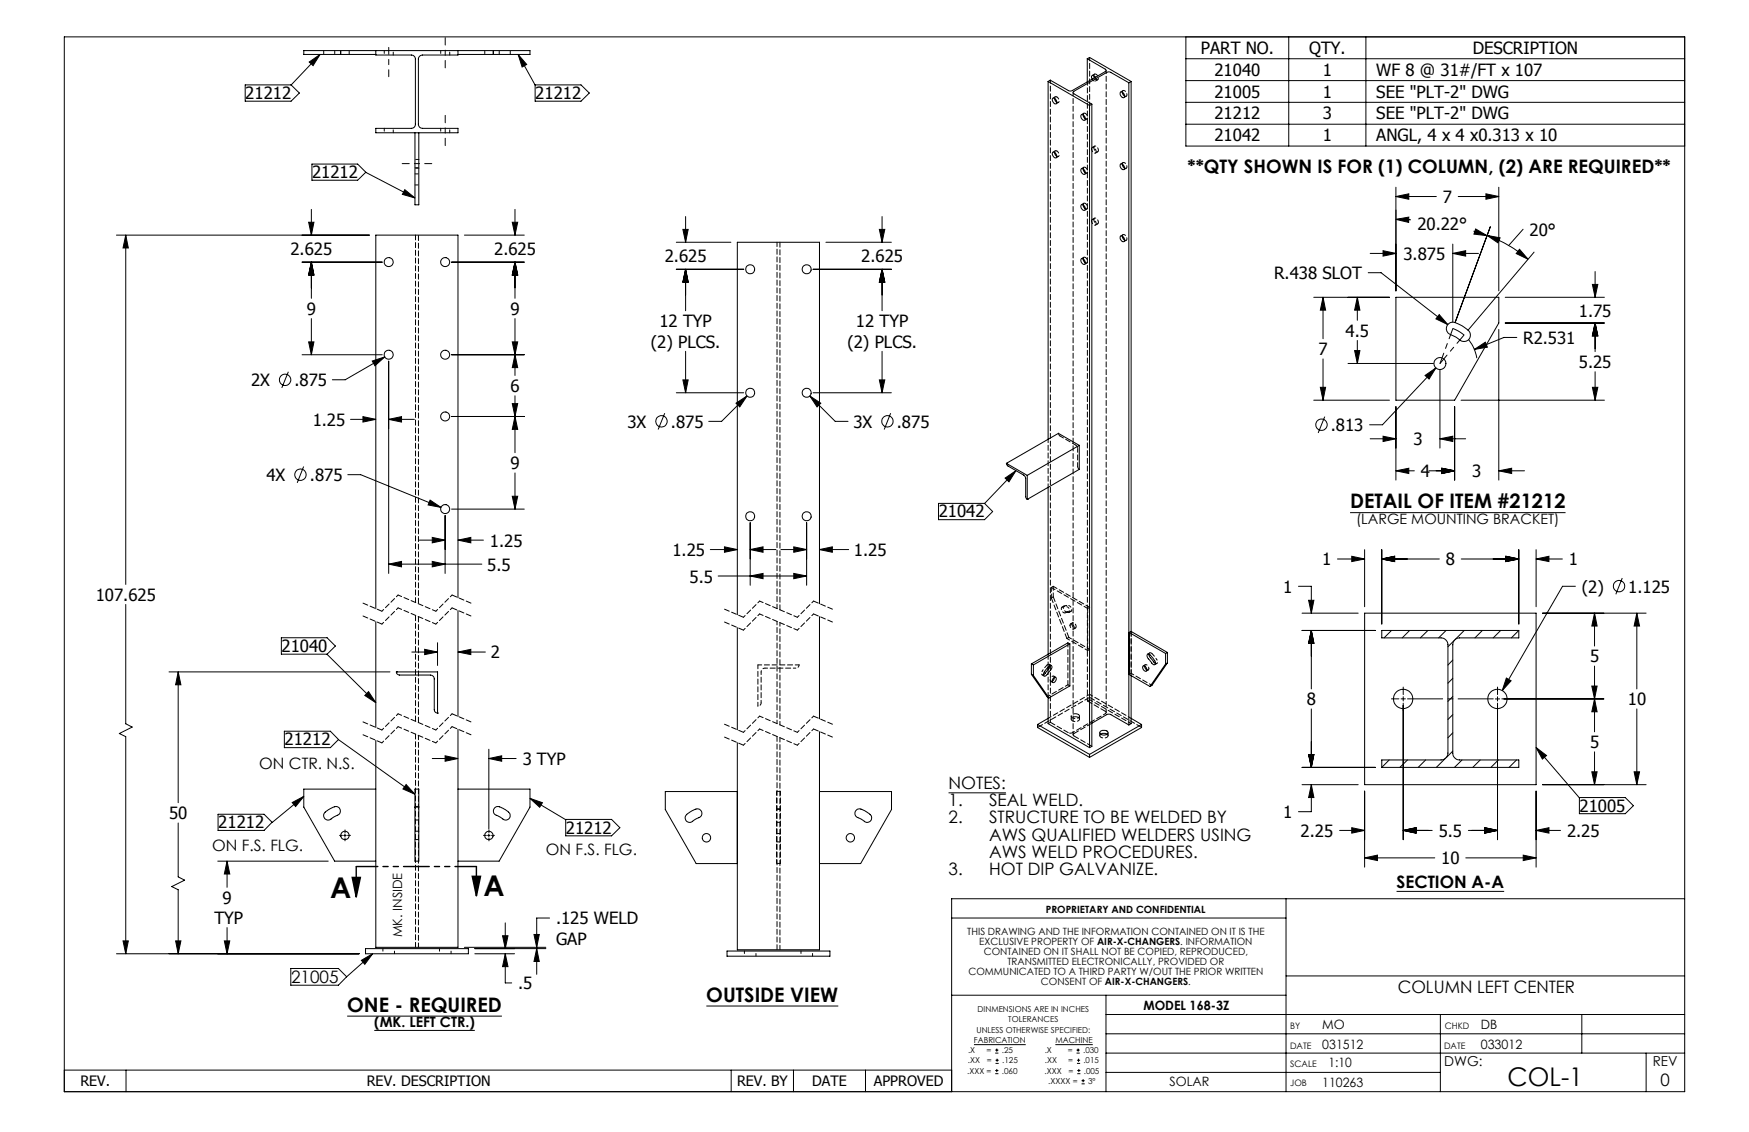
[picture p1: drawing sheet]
<svg xmlns="http://www.w3.org/2000/svg" width="432mm" height="279mm" viewBox="0 0 432 279" stroke-linecap="round" stroke-linejoin="round" font-family="sans-serif">
<g fill="none" stroke="#000" stroke-width=".25">
<path d="M15.9 9.1h400v260.4h-400zM76.3 15.3l2.7-1.9-1.7 2.8zM79 13.4l-7.1 7.6M92.8 12.5v1.1h8.8a1.02 1.02 0 0 1 1 1v16.1a.97 .97 0 0 1-1 1h-8.8v1.1h20.3v-1.1h-8.8a.97 .97 0 0 1-1-1v-16.1a1.02 1.02 0 0 1 1-1h8.8v-1.1M92.8 13.4h-17.8v-.9h55.8v.9h-17.7M127.9 13.4l2.1 2.5-1.1 .6zM127.9 13.4l4.2 7.6M268.4 14.5l4.5 2.6a.32 .32 0 0 1 .2 .3 .32 .32 0 0 1-.2 .3l-8.5 4.8-.6-.1-4.5-2.6-.5 .3M268.4 14.5l.6-.3 10.3 5.9M268.4 14.5v5.7M270.1 18.7l.1 .5M270.4 19.1v-.1a.51 .51 0 0 0-.8-.3 .51 .51 0 0 0 0 .8"/>
<path d="M292.8 9.1v27h123.1M292.8 19.9h123.1M292.8 14.5h123.1M318.2 9.1v27M337.2 9.1v27M60.5 21h11.4l2 2-2 2h-11.4zM102.4 32.8v17.8h1v-17.8M132.1 21h11.3l2.1 2-2.1 2h-11.3zM258.8 20.1v88.3M258.8 20.1l10.2 5.9M259.9 24.3a.83 .83 0 0 1 .9 .4 .83 .83 0 0 1 0 .9 .97 .97 0 0 1-.9-1.3zM259.9 37.6a.86 .86 0 0 1 .8 .5 .86 .86 0 0 1 0 .9 1.01 1.01 0 0 1-.8-1.4z"/>
<path d="M260.3 24.3l.3 .6 .3 .4M260.3 37.6l.3 .7 .3 .3M266.9 28.3a.81 .81 0 0 1 .9 .5 .81 .81 0 0 1-.1 .9l-.7-.5-.2-.4zM267.4 28.3l.1 .6 .5 .4M269 26v158.5M269.6 25.7l-.6 .3M269.6 25.7v158.5l-.6 .3M276.6 22.8a.84 .84 0 0 1 .9 .4 .84 .84 0 0 1-.1 .9l-.4-.1-.4-.6zM277.1 22.8l.2 .6 .3 .3M278.7 20.4l-4.6-2.6-.5-.1-8.5 4.8a.32 .32 0 0 0-.2 .3 .32 .32 0 0 0 .2 .3l4.5 2.6M278.7 20.4v158.5M279.3 20.1l-.6 .3"/>
<path d="M279.3 20.1v135.8M292.8 25.3h123.1M292.8 30.7h123.1M28.8 58h62.4M31 58v86.3M31 58l.7 3.2h-1.3zM76.2 54.9h1.3l-.6 3.1zM76.9 51.7v6.3M77 40.5h11.3l2 2-2 2h-11.3zM90.3 42.5l12.1 6.4M99.9 46.8l2.5 2.1-3.1-.9zM114.7 58h14.7"/>
<path d="M126.5 54.9h1.3l-.7 3.1zM127.1 51.7v6.3M167 59.8h13.4M168.6 56.6h1.3l-.6 3.2zM169.3 53.4v6.4M203.9 59.8h16.2M217.1 56.6h1.3l-.6 3.2zM217.8 53.4v6.4M266.9 41.7a.81 .81 0 0 1 .9 .4 .81 .81 0 0 1-.1 .9l-.7-.5-.2-.3zM266.9 50.6a.81 .81 0 0 1 .9 .4 .81 .81 0 0 1-.1 .9l-.7-.5-.2-.4zM267.4 41.7l.1 .5 .5 .5M267.4 50.6l.1 .5 .5 .4"/>
<path d="M276.6 40.5a.82 .82 0 0 1 .9 .4 .82 .82 0 0 1-.1 1l-.7-.4-.2-.4zM276.6 58.3a.82 .82 0 0 1 .9 .4 .82 .82 0 0 1-.1 1l-.7-.5-.2-.4zM277.1 40.5l.2 .7 .3 .3M277.1 58.3l.1 .5 .4 .5M344.6 46.2v25.6M344.6 48.5h10M344.6 48.5l3.2-.7v1.4zM344.6 54.2l3.2-.6v1.3zM344.6 54.2l3.7 .1M360 48.5h10M363.8 57l3.3 1.2M364.3 56.5l2.8 1.7-3.2-.4z"/>
<path d="M366.9 47.8l3.1 .7-3.1 .7zM367.1 58.1l3.2 .6-.5 1.2zM367.1 58.1l2.1 .8 3.3 1.7M367.9 56l-8.7 23.6M370 46.2v25.6M376 56.6l-3.5 4M74.6 64.7h19.8M76.9 64.7v8.9M76.9 78.6v9M76.9 64.7l.6 3.2h-1.3zM111.5 64.7h17.9M127.1 64.7v8.9"/>
<path d="M127.1 78.6v14.1M127.1 64.7l.7 3.2h-1.3zM167 66.5h16.6M169.3 66.5v10.2M169.3 66.5l.6 3.1h-1.3zM200.7 66.5h19.4M217.8 66.5v10.2M217.8 66.5l.6 3.1h-1.3zM266.9 63.9a.81 .81 0 0 1 .9 .4 .81 .81 0 0 1-.1 1l-.7-.5-.2-.4zM267.4 63.9l.1 .4 .5 .6M324.3 73.4h18.7M326.6 73.4v10.2"/>
<path d="M326.6 73.4l.7 3.2h-1.3zM335.1 73.4v5.7M335.1 73.4l.6 3.2h-1.3zM337.8 67.3h3.2l16.4 12.8M338.3 62.5h6.3M341.5 61.9l3.1 .6-3.1 .7zM344.6 73.4h25.4v6.3l-10.9 19.1h-14.5zM355.3 77.6l2.1 2.5-2.9-1.4zM358.7 62.5l3.1-.6v1.3zM358.7 60.3v19.2M358.7 62.5h6.3M359.2 79.6a1.61 1.61 0 0 0-2.1 1.1 1.61 1.61 0 0 0 1.3 2l1.2 .6a2.16 2.16 0 0 0 2.7 .8 1.6 1.6 0 0 0 .1-2.6"/>
<path d="M359.2 79.6l1.7 .8 1.5 1.1M371.6 73.4h24.5M371.6 79.7h24.5M372.5 60.6l3.6 2.4 1.2 1M375.1 61.5l2.2 2.5-3-1.4zM378.7 62.2l-16.3 19.3M393.1 70.2h1.4l-.7 3.2zM393.8 67v6.4M393.8 79.7v7.1M393.8 79.7l.7 3.2h-1.4zM71.2 91.8l-1.6 3.9M74.6 87.6h19.8"/>
<path d="M76.2 84.4h1.3l-.6 3.2zM91.9 89.1l3.1-1-2.4 2.2zM95 88.1l-9.8 5.6h-3.1M96 89.1v52.4M111.5 87.6h17.9M126.5 84.4h1.3l-.7 3.2zM126.5 99.6h1.3l-.7 3.2zM127.1 97.7v14M127.1 87.6l.7 3.1h-1.3zM167 96.9h16.6M168.6 93.8h1.3l-.6 3.1zM169.3 86.7v10.2"/>
<path d="M181.7 99.5l2.7-1.8-1.8 2.7zM184.4 97.7l-6.2 6.3h-3.2M199.9 97.7l6.3 6.3h3.2M199.9 97.7l2.7 1.8-.9 .9zM200.7 96.9h19.4M217.1 93.8h1.3l-.6 3.1zM217.8 86.7v10.2M324.3 98.8h18.7M326 95.6h1.3l-.7 3.2zM326.6 88.6v10.2M332.8 89.7h21.1M334.4 86.5h1.3l-.6 3.2z"/>
<path d="M335.1 84v5.7M351.8 92.7l2.7-1.9-1.7 2.8zM354.5 90.8l-13.2 14h-3.2M355.5 91.3v19.3M360.7 98.8h35.4M362.5 83.8a9.4 9.4 0 0 1 2.1 4.6M364 86.3l2.7-1.8 .5 1.2zM370 81.3v37.2M374.5 83.3h-3.2l-7.3 3M393.1 95.6h1.4l-.7 3.2zM393.8 91.8v7M75 115.1l-1.6 4.1"/>
<path d="M85.9 117.2h3.1l19.9 8M86.5 103.5h6.3M89.6 102.8l3.2 .7-3.2 .7zM96 103.5h6.3M96 103.5l3.1-.7v1.4zM111.5 102.8h17.9M127.1 116.7v9M127.1 102.8l.7 3.2h-1.3zM164.1 102l-1.6 4M219.9 102l-1.6 4M248.1 118l2.7-1.8-1.7 2.7zM248.5 114.4l.2 .5 4.4 2.7 .1 .5v4.6l.4 .6"/>
<path d="M248.5 114.4h.1M248.5 114.4l5.1 2.9M250.8 116.2l-7.7 8.1M253.6 117.3v6M266.5 109.9v6l-12.9 7.4M266.5 109.9l-12.9 7.4M266.5 109.9l-5.2-2.9-12.8 7.4M327.1 102.8l-1.7 4.1M338.3 108.3h6.3M341.5 107.7l3.1 .6-3.1 .7zM344.6 100.4v18.1M344.6 116.2h4.6"/>
<path d="M344.6 116.2l3.2-.6v1.3zM352.8 116.2h6.3M355.5 108.3l3.2-.6v1.3zM355.5 108.3h6.3M356 115.6l3.1 .6-3.1 .7zM359.1 100.4v18.1M370 116.2h6.4M370 116.2l3.2-.6v1.3zM96 139.2h23M96 139.2l3.1-.6v1.3zM103.5 133.3h6.4M106.2 123.4l2.7 1.8-3.2-.6z"/>
<path d="M106.7 132.6l3.2 .7-3.2 .7zM106.7 138.6l3.2 .6-3.2 .7zM109.9 127.2v14.3M111.5 125.7h17.9M113.1 133.3h6.2M113.1 133.3l3.1-.7v1.4zM126.5 122.5h1.3l-.7 3.2zM175.4 135.6h6.6M178.9 135l3.1 .6-3.1 .7zM185.2 129v15.5M185.2 135.6h6.4M185.2 135.6l3.2-.6v1.3z"/>
<path d="M192.8 135.6h6.3M196 135l3.1 .6-3.1 .7zM199.1 129v15.5M202.3 135.6h7.2M202.3 135.6l3.2-.6v1.3zM231.7 124.2h11.4l2 2.1-2 2h-11.4zM253.6 123.3h.1M258.8 120.3v41.2M330.2 138h6.7M333.3 126.5h53.2M333.7 137.3l3.2 .7-3.2 .6zM336.9 135.7v14.1"/>
<path d="M341.1 135.7v18.3M341.1 138h14.3M341.1 138l3.2-.7v1.3zM360.8 138h14.2M371.8 137.3l3.2 .7-3.2 .6zM375 135.7v18.3M379.2 135.7v14.1M379.2 138h6.5M379.2 138l3.2-.7v1.3zM31 149.2v29.4l1.6 .9-3.1 1.5 1.5 .8v53.6M69.5 157.4h11.3l2 2.1-2 2h-11.3zM92.8 153.4v26.2"/>
<path d="M108 158.6v5.7M113.1 147.5v-89.5h-20.3v92.2M113.1 150.7v26.1M177.3 142.2h21.8M182 154.9v25.2M185.2 142.2l3.2-.7v1.3zM196 141.5l3.1 .7-3.1 .6zM202.3 149v-89.2h-20.3v91.9M202.3 152.2v25.2M264.1 158.9v10.4l-5.1 3M264.1 158.9l-9 5.2M264.1 158.9l-.5-.2-9 5.2"/>
<path d="M278.8 156.1l9 5.2M278.8 156.1v10.4l5.1 2.9M279.3 155.9l-.5 .2M279.3 155.9l8.9 5.1M320.6 144.7h3.1v6.6M321.5 151.3h13.8M321.5 155.6h18M323.1 148.2h1.3l-.7 3.1zM323.7 155.6l.7 3.2h-1.3zM323.7 155.6v14.4M336.9 151.3h42.3v42.4h-42.3zM343.5 155.6l-1.8 1.8"/>
<path d="M348 155.6l-1.8 1.8M352.5 155.6l-1.8 1.8M357 155.6l-1.8 1.8M359.1 158l-1.6 1.6M361.5 155.6l-2.3 2.3M366 155.6l-1.9 1.8M370.5 155.6l-1.8 1.8M375 155.6l-1.9 1.8M375 155.6h-33.9v1.8h14.7a1.75 1.75 0 0 1 1.7 1.7v26.8a1.75 1.75 0 0 1-1.7 1.7h-14.7v1.8M375 155.6v1.8h-14.6a1.69 1.69 0 0 0-1.7 1.7v26.8a1.69 1.69 0 0 0 1.7 1.7h14.6v1.8h-33.9M380.8 151.3h25.6M388.9 144.7h-3.1l-14.9 25.8"/>
<path d="M393.7 151.3v8.2M393.7 151.3l.6 3.2h-1.3zM400.5 142.7l-1.6 4M404.1 151.3v18.7M404.1 151.3l.7 3.2h-1.4zM41.7 165.8h54.6M44 165.8v32.3M44 165.8l.7 3.2h-1.3zM80.8 161.5l12 11.9M91 170.7l1.8 2.7-2.7-1.7zM97.9 165.8a.78 .78 0 0 0 .7 .8h7.7a.96 .96 0 0 1 .9 1v7.6a.85 .85 0 0 0 .8 .8M97.9 165.8h.1"/>
<path d="M97.9 165.8h10.1v10.2M101.7 160.9h6.3M104.8 160.3l3.2 .6-3.2 .7zM108 176h.1M113.1 160.9h6.7M113.1 160.9l3.1-.6v1.3zM254.6 166.4l.5 .3M254.6 163.9v2.5M254.6 163.9l.5 .2M254.6 166.4l3.9 5.6 .5 .3M255.1 166.7l3.9 5.6M255.1 164.1v2.6"/>
<path d="M256.2 178.8l12.8 7.4M256.2 178.8v.8l12.8 7.3M258.8 164.7v.6M258.8 172.2v6.4l10.2 5.9M258.8 177.3l-2.6 1.5M259 164.4l.2-.1a.46 .46 0 0 1 .5 .2 .46 .46 0 0 1-.1 .6l-.3 .4a2.59 2.59 0 0 1-1.5 1.4l-.1-.1a2.49 2.49 0 0 1 1.2-2.3zM259.2 164.3l-.2 .7-1.4 1.6M260.1 167.3l.3-.1a.6 .6 0 0 1 .4 .5 .6 .6 0 0 1-.4 .6l-.3 .2a.5 .5 0 0 1-.4-.4 .5 .5 0 0 1 .3-.6zM260.3 167.2l-.1 .5-.4 .5M269.6 178.5l3.7-2.2 .5-.1 4.9 2.7M279.3 166.8v11.8l-.6 .3M279.3 177.3l2.5 1.5"/>
<path d="M281.8 178.8l-12.8 7.4M281.8 178.8v.8l-12.8 7.3M282.1 164.5a.75 .75 0 0 1 .9 .2 .75 .75 0 0 1 .1 .8 .75 .75 0 0 1-.9-.1 .75 .75 0 0 1-.1-.9zM282.6 164.4l.1 .5 .4 .4M283.3 161.5a.89 .89 0 0 1 1.1 .6l.8 1.1a.51 .51 0 0 1-.1 .9 .51 .51 0 0 1-.8-.4 3.3 3.3 0 0 1-1.1-2.1zM283.7 161.5l.2 .7 1.4 1.6M287.8 161.3v2.6M287.8 163.9l-3.9 5.5M288.2 163.6l-.4 .3M288.2 161l-.4 .3M288.2 161v2.6M288.2 163.6l-3.8 5.6-.5 .2"/>
<path d="M323.7 175v14.4M346.4 174.1v33.2M358.7 162.9l-1.2 1.2M358.7 167.4l-1.2 1.2M358.7 171.9l-1.2 1.2M358.7 176.4l-1.2 1.2M369.2 172.5h1M369.7 172v1M369.7 174.1v33.2M371.3 172.5h24.7M371.9 167.4l1.2 .6-2.2 2.5zM393 169.3h1.3l-.6 3.2z"/>
<path d="M393.7 164.4v16.2M393.7 172.5l.6 3.2h-1.3zM404.1 175v18.7M70.2 180.5h11.4l2 2-2 2h-11.4zM72.1 198.1l2.9-1.5-2 2.5zM75 196.6l-7.8 6.4M83.6 182.6l18.8 13.4M92.8 194.8h-17.8v4.4l7.6 13.3h10.2M100.3 193.6l2.1 2.4-2.9-1.3zM102.4 194.8h1v17.7h-1zM102.4 199.2h1M106.7 187.2h6.4"/>
<path d="M109.9 186.5l3.2 .7-3.2 .7zM113.1 180v53.8h-20.3v-51.1M113.1 194.8h17.7v4.4l-7.6 13.3h-10.1M120.7 184.9v19.7M120.7 187.2h6.7M120.7 187.2l3.2-.7v1.4zM122.2 199.4a1.59 1.59 0 0 1 2 .1l.3 .2a1.74 1.74 0 0 1 1.4 2.1 1.21 1.21 0 0 1-2.1 .1l-.6-.4a1.44 1.44 0 0 1-1.4-1.4zM130.8 197.1l3.1 1-.7 1.1zM130.8 197.1l8.9 5.2M182 195.4h-17.7v4.4l7.6 13.3h10.1M202.3 180.6v53.8h-20.3v-51.1M202.3 195.4h17.8v4.4l-7.6 13.3h-10.2"/>
<path d="M211.4 200a1.52 1.52 0 0 1 2.1 .1l.2 .2a1.78 1.78 0 0 1 1.4 2 1.21 1.21 0 0 1-2.1 .1l-.6-.3a1.31 1.31 0 0 1-1.1-2zM234.2 195.7h14.2M269 186.2v.7M271.6 180.6a1.16 1.16 0 0 1 1.9 .3 1.23 1.23 0 0 1-2-.1zM271.7 181.2l.5-.2 1.1 .2M321.5 193.7h13.8M321.5 189.4h18M323.1 186.2h1.3l-.7 3.2zM323.7 193.7l.7 3.1h-1.3zM323.7 193.7v6.6h-3.1M336.9 195.3v18.7M343 187.6l-1.9 1.8"/>
<path d="M347.5 187.6l-1.9 1.8M352 187.6l-1.9 1.8M356.9 187.1l-2.3 2.3M358.7 180.9l-1.2 1.2M358.7 185.4l-1.7 1.6M361 187.6l-1.9 1.8M365.4 187.6l-1.8 1.8M369.9 187.6l-1.8 1.8M374.4 187.6l-1.8 1.8M379.2 184.5l2.6 2-1 .9zM379.2 184.5l10.7 12.4M379.2 195.3v18.7"/>
<path d="M380.8 193.7h25.6M389.9 196.9h11.3l2.1 2-2.1 1.9h-11.3zM393 190.5h1.3l-.6 3.2zM393.7 185.6v8.1M403.4 190.5h1.4l-.7 3.2zM44 203.1v13.3l1.6 .8-3.2 1.6 1.6 .8v15.8M53.8 212.5h27.2M53.8 201h11.4l2 2-2 2h-11.4zM56.1 212.5v6.5M56.1 212.5l.6 3.2h-1.3zM80.2 200.6l1.2-.9a2.15 2.15 0 0 1 2.1-.5 1.19 1.19 0 0 1 .5 1.3 1.19 1.19 0 0 1-1.1 .9l-.6 .3a1.33 1.33 0 0 1-2.3 .1l-.1-.6zM84.8 206.2h.7"/>
<path d="M85.2 205.9v.6M120.4 206.2h.6M120.7 205.9v.6M139.7 202.2h11.3l2 2.1-2 2h-11.3zM169.5 201l.8-.6a2.12 2.12 0 0 1 2.6-.4 1.17 1.17 0 0 1 .3 1.2 1.17 1.17 0 0 1-1 .8l-.7 .3a1.33 1.33 0 0 1-2.2 .2 1.13 1.13 0 0 1 .2-1.5zM330.7 205h6.2M333.7 204.3l3.2 .7-3.2 .6zM336.9 211.7h17.3M336.9 211.7l3.2-.6v1.3zM346.4 205h7.2M346.4 205l3.2-.7v1.3zM361.9 211.7h17.3"/>
<path d="M362.5 205h7.2M366.5 204.3l3.2 .7-3.2 .6zM376.1 211.1l3.1 .6-3.1 .7zM379.2 205h6.1M379.2 205l3.2-.7v1.3zM28.8 235.4h59.9M30.4 232.2h1.3l-.7 3.2zM43.4 232.2h1.3l-.7 3.2zM55.4 232.2h1.3l-.6 3.2zM56.1 229v6.4M71.8 239h11.7l2.1 2.1-2.1 2.1h-11.7zM89.2 237l2.8-1.6-1.9 2.6z"/>
<path d="M90.2 234.1h25.4v1.3h-25.4zM92 235.4l-6.4 5.7M114.7 233.8h20.1M117.2 235.4h9.8M117.2 234.1h17.6M124.1 231h1.3l-.7 3.1zM124.7 235.4v7.2h1.6M124.7 227.8v6.3M124.7 235.4l.7 3.2h-1.3zM131.8 230.6h1.3l-.6 3.2zM132.5 234.1v6.4M132.5 234.1l.6 3.2h-1.3z"/>
<path d="M135.7 226.6h-3.2v7.2M179.5 234.7h25.4v1.3h-25.4zM234.9 226.6h82.6M317.5 221.8v47.7M344.8 220h26.6M415.9 221.8h-181v47.7M85.7 250.8h38.2M92.4 254.3h24.8M174.4 248.3h32.6M234.9 245.6h82.6M240.5 257.8h12.7M245.7 259.9h.8"/>
<path d="M245.7 259.2h.8M246.1 258.8v.8M260.6 257.8h9.2M265.8 259.9h.8M265.8 259.2h.8M266.2 258.8v.8M273 245.6v23.9M273 255.2h142.9M273 259.9h142.9M273 250.4h142.9M317.5 240.9h98.4M355.6 250.4v19.1"/>
<path d="M390.5 250.4v9.5M406.4 259.9v9.6M15.9 264.1h219M31.1 264.1v5.4M180.5 264.1v5.4M195.9 264.1v5.4M213.7 264.1v5.4M245.7 265h.8M245.7 264.2h.8M245.8 262.5h.8M245.8 261.7h.8M246.1 263.8v.8"/>
<path d="M246.2 261.3v.8M265.9 262.5h.8M265.9 261.7h.8M266 265h.7M266 264.2h.7M266.3 261.3v.8M266.3 263.8v.8M267 267.5h.8M267 266.7h.8M267.4 266.3v.8M273 264.7h82.6"/>
<circle cx="96" cy="64.7" r="1.12"/>
<circle cx="109.9" cy="64.7" r="1.11"/>
<circle cx="185.2" cy="66.5" r="1.12"/>
<circle cx="199.1" cy="66.5" r="1.12"/>
<circle cx="70.4" cy="93.8" r="1.41"/>
<circle cx="96" cy="87.6" r="1.12"/>
<circle cx="109.9" cy="87.6" r="1.11"/>
<circle cx="185.2" cy="96.9" r="1.12"/>
<circle cx="199.1" cy="96.9" r="1.12"/>
<circle cx="355.5" cy="89.7" r="1.47"/>
<circle cx="74.2" cy="117.2" r="1.41"/>
<circle cx="109.9" cy="102.8" r="1.11"/>
<circle cx="163.3" cy="104" r="1.4"/>
<circle cx="219.1" cy="104" r="1.4"/>
<circle cx="326.3" cy="104.8" r="1.41"/>
<circle cx="109.9" cy="125.7" r="1.11"/>
<circle cx="185.2" cy="127.4" r="1.12"/>
<circle cx="199.1" cy="127.4" r="1.12"/>
<circle cx="399.7" cy="144.7" r="1.4"/>
<circle cx="346.4" cy="172.5" r="2.38"/>
<circle cx="369.7" cy="172.5" r="2.38"/>
<circle cx="85.2" cy="206.2" r="1.04"/>
<circle cx="120.7" cy="206.2" r="1.03"/>
<circle cx="174.4" cy="206.8" r="1.04"/>
<circle cx="210" cy="206.8" r="1.03"/>
</g>
<path d="M87 216.6h2l-1.1 4.8zM87.9 213.9v7.5M116.6 216.3h2l-1 4.8zM117.6 213.9v7.2" fill="none" stroke="#000" stroke-width=".35"/>
<path d="M361.4 82.7l-1.3-.9-1.4-.7" fill="none" stroke="#000" stroke-width=".25" stroke-dasharray="15.2 1.3 1.3 1.3" stroke-linecap="butt"/>
<g fill="none" stroke="#000" stroke-width=".25" stroke-dasharray="15.2 1.3 1.3 1.3">
<path d="M345.4 172.5h-1.9M346.4 172.5v.5M346.4 172.5h.6M346.4 172.5v-.5M346.4 172.5h-.5M346.4 173.5v1.9M346.4 171.4v-1.8M369.7 173.5v1.9M369.7 171.4v-1.8M370.8 172.5h1.8M84.5 206.2h-.7M85.2 205.6v-.8"/>
<path d="M85.2 206.8v.7M85.8 206.2h.7M120.1 206.2h-.7M120.7 205.6v-.8M120.7 206.8v.7M121.3 206.2h.8"/>
</g>
<path d="M368.7 172.5h-21.2" fill="none" stroke="#000" stroke-width=".25" stroke-dasharray="15.2 1.3 1.3 1.3" stroke-dashoffset="6.6"/>
<g fill="none" stroke="#000" stroke-width=".25" stroke-dasharray="1.3 .6">
<path d="M192.6 59.8v90.7M261.3 106.9h.1M266.5 115.8h.1M94.3 154l-4.7-2M94.3 150.9l-4.7-2M116.3 152l-4.7-2M116.3 148.9l-4.7-2M183.5 155.5l-4.6-2M183.5 152.4l-4.6-2M205.5 153.5l-4.6-2M205.5 150.4l-4.6-2M260 144.7l-.4 .3"/>
<path d="M260 147.3l-.4 .3M262.7 149.6l-.5 .3M263.4 157.6l-3.8-10M263.9 157.3l-3.9-10M263.9 157.3l-.5 .3M264 151.2l.4-.3M264.8 153.7l-.5 .3M265.1 155.3l.4-.3M269 149.9l-.5 .3M116.3 178.2l-4.7-2M187.1 174.3h.1M197.3 164.1h.1"/>
<path d="M205.5 178.8l-4.6-2M257.3 166.6l.5 .2M258.8 161.5v3.2M259.4 168.2l.5 .3M259.6 164.3l-.5-.3M260.7 167.2l-.5-.3M263.6 169l.5 .3M266.2 176.3a1.12 1.12 0 0 0-1.7 .5 1.16 1.16 0 0 0 2-.1l-.3-.4M266.2 177.1a1.12 1.12 0 0 0-1.7 .5 1.16 1.16 0 0 0 2-.2l-.3-.3M268.5 173l4.4 2.6M269 160.3l-.5 .3M278.8 166.5l.5-.3"/>
<path d="M282.7 164.1l-.4 .3M283 165.6l.5-.2M283.8 161.2l-.4 .2M285.1 164l.5-.3M94.3 183.4l-4.7-2M94.3 180.2l-4.7-2M102.6 181.2v52.6M116.3 181.4l-4.7-2M183.5 183.9l-4.6-2M183.5 180.8l-4.6-2M191.8 181.8v52.6M205.5 181.9l-4.6-2"/>
<path d="M263.8 180.8l-4.5-2.5M265.1 181l4.5-2.5M269.6 184.2l-4.5-2.6"/>
</g>
<g fill="none" stroke="#000" stroke-width=".25" stroke-dasharray="1.3 .6" stroke-dashoffset=".7">
<path d="M98.3 150l-4 4M98.3 146.9l-4 4M111.6 150l-4 4M111.6 146.9l-4 4M187.5 151.5l-4 4M187.5 148.4l-4 4M200.9 151.5l-4 4M200.9 148.4l-4 4M264.2 154.3a.42 .42 0 0 1 .4-.4 .42 .42 0 0 1 .4 .4l.1 .1a.49 .49 0 0 1-.1 .9 .49 .49 0 0 1-.7-.5l-.1-.5M264.6 154.1a.42 .42 0 0 1 .5-.4 .42 .42 0 0 1 .4 .4l.1 .1a.49 .49 0 0 1-.1 .8 .49 .49 0 0 1-.7-.5l-.2-.4M98.3 179.4l-4 4M98.3 176.2l-4 4"/>
<path d="M111.6 179.4l-4 4M111.6 176.2l-4 4M187.5 179.9l-4 4M187.5 176.8l-4 4M188.9 164.9a.95 .95 0 0 0-1 1M200.9 179.9l-4 4M200.9 176.8l-4 4M257.6 166.6a.53 .53 0 0 1-.5-.4 .53 .53 0 0 1 .2-.6M272.9 176.2l-8.1 4.6M285.3 163.7v.1a.53 .53 0 0 0 .5-.4 .53 .53 0 0 0-.2-.6"/>
</g>
<g fill="none" stroke="#000" stroke-width=".25" stroke-dasharray="1.3 .6" stroke-dashoffset=".3">
<path d="M270.2 18.3l-.5 .3M270.5 20l.5-.3M260.5 23.9l-.5 .3M260.5 37.2l-.5 .3M260.8 25.6l.5-.3M260.8 38.9l.5-.3M267.6 28l-.6 .3M267.8 29.7l.6-.4M270.2 36.1l-.5 .3M270.5 37.8l.5-.3M277.3 22.4l-.6 .3M277.5 24.1l.6-.4"/>
<path d="M267.6 41.3l-.6 .3M267.6 50.2l-.6 .3M267.8 43l.6-.3M267.8 51.9l.6-.3M270.2 53.9l-.5 .3M270.5 55.6l.5-.4M277.3 40.1l-.6 .4M277.3 57.9l-.6 .3M277.5 41.8l.6-.3M277.5 59.6l.6-.3M267.6 63.5l-.6 .3M267.8 65.2l.6-.3"/>
<path d="M261.7 107.6l3.9 2.3M266.1 110.7v4.4M107.6 154l-9.3-4M107.6 150.9l-9.3-4M196.9 155.5l-9.4-4M196.9 152.4l-9.4-4M259.6 147.6v-2.6M260 147.3v-2.6M187.1 164.1h10.2M187.1 174.3v-10.2M259.3 178.3l-.5 .3M269 172.7l-.5 .3"/>
<path d="M107.6 183.4l-9.3-4M107.6 180.2l-9.3-4M191.7 195.3v17.8M192.7 195.3v17.8M196.9 183.9l-9.4-4M196.9 180.8l-9.4-4"/>
</g>
<path d="M109.9 16.8v-7.5M109.9 28.5v7.4" fill="none" stroke="#000" stroke-width=".25" stroke-dasharray="15.2 1.3 1.3 1.3" stroke-dashoffset="13.4"/>
<path d="M96 11.7v7.2M106.6 40.4h-7.3" fill="none" stroke="#000" stroke-width=".25" stroke-dasharray="15.2 1.3 1.3 1.3" stroke-dashoffset="13.5"/>
<path d="M88 213.9h29.6" fill="none" stroke="#000" stroke-width=".35" stroke-dasharray="6.3 1.3 1.3 1.3 1.3 1.3" stroke-dashoffset="1"/>
<path d="M355.5 89.7l5.9-7M358.7 81.1l-3.2 8.6" fill="none" stroke="#000" stroke-width=".25" stroke-dasharray="15.2 1.3 1.3 1.3" stroke-dashoffset="12.6"/>
<g fill="#000">
<path d="M364 86.3l3.2-.6-.5-1.2zM364.3 56.5l2.8 1.7-3.2-.4zM344.6 54.2l3.2-.6v1.3zM375.1 61.5l2.2 2.5-3-1.4zM367.1 58.1l3.2 .6-.5 1.2z"/>
<path d="M100.3 193.6l2.1 2.4-2.9-1.3zM89.2 237l2.8-1.6-1.9 2.6zM91 170.7l1.8 2.7-2.7-1.7zM130.8 197.1l3.1 1-.7 1.1zM72.1 198.1l2.9-1.5-2 2.5zM379.2 184.5l2.6 2-1 .9zM127.9 13.4l2.1 2.5-1.1 .6zM99.9 46.8l2.5 2.1-3.1-.9zM76.3 15.3l2.7-1.9-1.7 2.8zM248.1 118l2.7-1.8-1.7 2.7z"/>
<path d="M87 216.6h2l-1.1 4.8zM116.6 216.3h2l-1 4.8z"/>
<path d="M124.7 235.4l.7 3.2h-1.3zM124.1 231h1.3l-.7 3.1zM127.1 64.7l.7 3.2h-1.3zM126.5 54.9h1.3l-.7 3.1zM31 58l.7 3.2h-1.3zM30.4 232.2h1.3l-.7 3.2zM106.7 132.6l3.2 .7-3.2 .7zM113.1 133.3l3.1-.7v1.4zM132.5 234.1l.6 3.2h-1.3zM131.8 230.6h1.3l-.6 3.2zM120.7 187.2l3.2-.7v1.4zM109.9 186.5l3.2 .7-3.2 .7zM56.1 212.5l.6 3.2h-1.3zM55.4 232.2h1.3l-.6 3.2zM76.9 64.7l.6 3.2h-1.3zM76.2 84.4h1.3l-.6 3.2zM76.9 64.7l.6 3.2h-1.3zM76.2 54.9h1.3l-.6 3.1zM91.9 89.1l.7 1.2 2.4-2.2zM44 165.8l.7 3.2h-1.3zM43.4 232.2h1.3l-.7 3.2zM104.8 160.3l3.2 .6-3.2 .7zM113.1 160.9l3.1-.6v1.3zM127.1 64.7l.7 3.2h-1.3zM126.5 84.4h1.3l-.7 3.2zM126.5 99.6h1.3l-.7 3.2zM127.1 87.6l.7 3.1h-1.3zM127.1 102.8l.7 3.2h-1.3zM126.5 122.5h1.3l-.7 3.2zM96 103.5l3.1-.7v1.4zM89.6 102.8l3.2 .7-3.2 .7zM106.7 138.6l3.2 .6-3.2 .7zM96 139.2l3.1-.6v1.3zM106.2 123.4l-.5 1.2 3.2 .6zM336.9 211.7l3.2-.6v1.3zM376.1 211.1l3.1 .6-3.1 .7zM403.4 190.5h1.4l-.7 3.2zM404.1 151.3l.7 3.2h-1.4zM366.5 204.3l3.2 .7-3.2 .6zM346.4 205l3.2-.7v1.3zM346.4 205l3.2-.7v1.3zM333.7 204.3l3.2 .7-3.2 .6zM393 190.5h1.3l-.6 3.2zM393.7 172.5l.6 3.2h-1.3zM393 169.3h1.3l-.6 3.2zM393.7 151.3l.6 3.2h-1.3zM323.1 186.2h1.3l-.7 3.2zM323.7 155.6l.7 3.2h-1.3zM323.7 155.6l.7 3.2h-1.3zM323.1 148.2h1.3l-.7 3.1zM323.1 186.2h1.3l-.7 3.2zM323.7 193.7l.7 3.1h-1.3zM371.8 137.3l3.2 .7-3.2 .6zM341.1 138l3.2-.7v1.3zM333.7 137.3l3.2 .7-3.2 .6zM341.1 138l3.2-.7v1.3zM371.8 137.3l3.2 .7-3.2 .6zM379.2 138l3.2-.7v1.3zM371.9 167.4l-1 3.1 2.2-2.5zM366.5 204.3l3.2 .7-3.2 .6zM379.2 205l3.2-.7v1.3zM344.6 48.5l3.2-.7v1.4zM366.9 47.8l3.1 .7-3.1 .7zM326.6 73.4l.7 3.2h-1.3zM326 95.6h1.3l-.7 3.2zM344.6 116.2l3.2-.6v1.3zM356 115.6l3.1 .6-3.1 .7zM393.1 70.2h1.4l-.7 3.2zM393.8 79.7l.7 3.2h-1.4zM393.8 79.7l.7 3.2h-1.4zM393.1 95.6h1.4l-.7 3.2zM370 116.2l3.2-.6v1.3zM356 115.6l3.1 .6-3.1 .7zM355.5 108.3l3.2-.6v1.3zM341.5 107.7l3.1 .6-3.1 .7zM334.4 86.5h1.3l-.6 3.2zM335.1 73.4l.6 3.2h-1.3zM351.8 92.7l1 .9 1.7-2.8zM355.3 77.6l-.8 1.1 2.9 1.4zM358.7 62.5l3.1-.6v1.3zM341.5 61.9l3.1 .6-3.1 .7zM217.8 66.5l.6 3.1h-1.3zM217.1 56.6h1.3l-.6 3.2zM169.3 66.5l.6 3.1h-1.3zM168.6 56.6h1.3l-.6 3.2zM217.8 66.5l.6 3.1h-1.3zM217.1 93.8h1.3l-.6 3.1zM168.6 93.8h1.3l-.6 3.1zM169.3 66.5l.6 3.1h-1.3zM196 141.5l3.1 .7-3.1 .6zM185.2 142.2l3.2-.7v1.3zM199.9 97.7l1.8 2.7 .9-.9zM181.7 99.5l.9 .9 1.8-2.7zM185.2 135.6l3.2-.6v1.3zM178.9 135l3.1 .6-3.1 .7zM196 135l3.1 .6-3.1 .7zM202.3 135.6l3.2-.6v1.3z"/>
</g>
<path d="M102.6 58v90.7M258.8 165.3v6.8" fill="none" stroke="#000" stroke-width=".25" stroke-dasharray="1.3 .6" stroke-dashoffset=".1"/>
<path d="M270.1 18.7a.44 .44 0 0 1 .4-.5 .44 .44 0 0 1 .4 .4l.2 .3a.49 .49 0 0 1-.1 .8 .49 .49 0 0 1-.7-.4l-.1-.1M103.3 58v91M102.6 151.9v26.1M103.3 152.2v26.1M279.3 155.8v11M269 172.1l-12.8 7.4M281.8 179.5l-12.8-7.4M271.7 181.2a.58 .58 0 0 0 0 .8 .58 .58 0 0 0 .7 .1l.9-.1a.43 .43 0 0 0 .3-.4 .43 .43 0 0 0-.3-.4" fill="none" stroke="#000" stroke-width=".25" stroke-dasharray="1.3 .6" stroke-dashoffset="-.1"/>
<path d="M277.1 22.7a.44 .44 0 0 1 .4-.4 .44 .44 0 0 1 .5 .4l.2 .6a.35 .35 0 0 1-.1 .4 .35 .35 0 0 1-.4 0M191.8 59.8v90.4M277.1 40.5a.44 .44 0 0 1 .4-.4 .44 .44 0 0 1 .5 .4l.2 .6a.35 .35 0 0 1-.1 .4 .35 .35 0 0 1-.4 0M277.1 58.3a.44 .44 0 0 1 .4-.4 .44 .44 0 0 1 .5 .3l.2 .7a.35 .35 0 0 1-.1 .4 .35 .35 0 0 1-.4 0M259.6 145l8.9 5.2M260 144.7l9 5.2M263.6 158.6v10.4M268.5 150.2v10.4M279.3 155.8v10.4M103.3 181.5v52.3M192.6 182.1v52.3" fill="none" stroke="#000" stroke-width=".25" stroke-dasharray="1.3 .6" stroke-dashoffset=".2"/>
<g fill="none" stroke="#000" stroke-width=".25" stroke-dasharray="1.3 .6" stroke-dashoffset=".5">
<path d="M79.9 12.5v.9M82.6 12.5v.9M84.1 13.4v-.9M84.1 12.5v.9M86.2 13.4v-.9M119.7 12.5v.9M121.7 13.4v-.9M121.8 12.5v.9M123.3 13.4v-.9M126 13.4v-.9M103.4 39.4h-.9M269.5 36.8a.44 .44 0 0 1 .4-.5 .44 .44 0 0 1 .5 .4l.1 .3a.49 .49 0 0 1-.1 .8 .49 .49 0 0 1-.7-.4l-.2-.6"/>
<path d="M270.1 36.4a.44 .44 0 0 1 .4-.4 .44 .44 0 0 1 .4 .4l.2 .2a.49 .49 0 0 1-.1 .9 .49 .49 0 0 1-.7-.4l-.2-.7M102.5 42.9h.9M102.5 45.6h.9M102.5 41.4h.9M103.4 41.5h-.9M269.5 54.5a.44 .44 0 0 1 .4-.4 .44 .44 0 0 1 .5 .4l.1 .2a.49 .49 0 0 1-.1 .9 .49 .49 0 0 1-.7-.4l-.2-.7M270.1 54.2a.44 .44 0 0 1 .4-.4 .44 .44 0 0 1 .4 .4l.2 .2a.49 .49 0 0 1-.1 .8 .49 .49 0 0 1-.7-.4l-.2-.6M265.6 109.9l.5 .8M258.5 164.2a.39 .39 0 0 1 .4-.3 .39 .39 0 0 1 .3 .4M263.6 169l-5.1 3M268.5 160.6l-5.1-3M269 160.3l-5.1-3"/>
<path d="M279.3 166.2l5.1 3M284.4 161.3a.39 .39 0 0 0-.4-.2 .39 .39 0 0 0-.3 .3M103.4 199h-.9M192.7 195.3h-1M192.7 199.8h-1M192.7 199.6h-1M264.8 180.8h-1M102.5 202.4h.9M102.5 207.2h.9M103.4 205.2h-.9M191.7 207.8h1M191.7 203h1"/>
<path d="M192.7 213.1h-1M192.7 205.7h-1"/>
</g>
<g fill="none" stroke="#000" stroke-width=".25" stroke-dasharray="1.3 .6" stroke-dashoffset=".6">
<path d="M94.9 12.5v1.1M97.1 13.6v-1.1M108.8 12.5v1.1M111 13.6v-1.1M270.4 19.1l.1 .1a.49 .49 0 0 1-.1 .8 .49 .49 0 0 1-.7-.4l-.1-.1M94.9 31.7v1.1M97.1 32.8v-1.1M108.8 31.7v1.1M111 32.8v-1.1M260.9 25.2l.1 .1a.46 .46 0 0 0 .5-.3 .46 .46 0 0 0-.1-.6l-.5-.5M260.9 38.6h.1a.46 .46 0 0 0 .5-.3 .46 .46 0 0 0-.1-.5l-.5-.5M268 29.3a.46 .46 0 0 0 .6-.2 .46 .46 0 0 0-.2-.6l-.4-.5"/>
<path d="M268 42.6v.1a.46 .46 0 0 0 .6-.3 .46 .46 0 0 0-.2-.6l-.4-.5M268 51.5a.46 .46 0 0 0 .6-.2 .46 .46 0 0 0-.2-.6l-.4-.5M268 64.9a.46 .46 0 0 0 .6-.3 .46 .46 0 0 0-.2-.5l-.4-.5M262.2 149.9l1.2-.2M262.7 149.6l1.1-.1M263 151.3a.91 .91 0 0 1-.8-1.4M263.4 149.7a.87 .87 0 0 1 .5 1.5h-.1M263.4 151a.91 .91 0 0 1-.7-1.4M263.8 149.5a.87 .87 0 0 1 .5 1.4h-.1M187.9 165.9v7.6M187.9 173.5a.79 .79 0 0 1-.8 .8M196.5 164.9h-7.6"/>
<path d="M197.3 164.1a.79 .79 0 0 1-.8 .8M94.5 234.1v1.3M97.4 235.4v-1.3M108.5 234.1v1.3M111.4 235.4v-1.3M183.8 234.7v1.3M186.6 236v-1.3M197.8 234.7v1.3M200.6 236v-1.3"/>
</g>
<g fill="none" stroke="#000" stroke-width=".25" stroke-dasharray="1.3 .6" stroke-dashoffset=".4">
<path d="M259.3 19.8v158.5M269 14.2v11.8M260.9 23.9a.34 .34 0 0 0-.4 0 .34 .34 0 0 0-.1 .4M260.9 37.3a.34 .34 0 0 0-.4-.1 .34 .34 0 0 0-.1 .4M264.9 22.8v158.5M268 28a.34 .34 0 0 0-.4 0 .34 .34 0 0 0-.2 .3M268.5 20.2v152.8M268 41.3a.34 .34 0 0 0-.4 0 .34 .34 0 0 0-.2 .4M268 50.2a.34 .34 0 0 0-.4 0 .34 .34 0 0 0-.2 .3M268 63.6a.34 .34 0 0 0-.4-.1 .34 .34 0 0 0-.2 .4M258.8 108.4v11.9M261.3 106.9l.4 .7"/>
<path d="M266.1 115.1l.4 .7M191.8 153.4v25.2M192.6 153.7v25.2M263.8 151.2l-.8 .1M264.2 150.9l-.8 .1M259.8 168.2a.31 .31 0 0 1-.4 0 .31 .31 0 0 1-.1-.4M264.5 176.8v.7M266.5 177.5v-.7M269 171.4l-10.2 5.9M272.9 175.6a.31 .31 0 0 1 .2 .3 .31 .31 0 0 1-.2 .3M273.1 175.9v-158.6M279.3 178.6l-10.3-5.9"/>
<path d="M279.3 177.3l-10.3-5.9M283.2 165.3a.31 .31 0 0 0 .3 0 .31 .31 0 0 0 .1-.3M265.1 181.6a.31 .31 0 0 1-.2-.3 .31 .31 0 0 1 .2-.3M271.5 180.8v.8M273.6 181.6v-.8"/>
</g>
<path d="M257.3 165.6l1.2-1.4M259.3 167.8l.5-.8a.32 .32 0 0 1 .3-.1 .32 .32 0 0 1 .2 .3M283.6 165l-.4-.9a.32 .32 0 0 0-.4 0 .32 .32 0 0 0-.2 .3M285.6 162.8l-1.2-1.5" fill="none" stroke="#000" stroke-width=".25" stroke-dasharray="1.3 .6" stroke-dashoffset=".9"/>
<g font-size="7.1">
<text x="81.5" y="221.6">A</text>
<text x="119.3" y="221.2">A</text>
</g>
<text font-size="6.3" x="372.2" y="268.1">COL-1</text>
<g font-size="4.9">
<text x="333.3" y="125.5">DETAIL OF ITEM #21212</text>
<text x="85.7" y="249.7">ONE - REQUIRED</text>
<text x="174.4" y="247.2">OUTSIDE VIEW</text>
</g>
<text font-size="4.6" x="293.2" y="42.7">**QTY SHOWN IS FOR (1) COLUMN, (2) ARE REQUIRED**</text>
<g font-size="4.2">
<text x="296.5" y="13.3">PART NO.</text>
<text x="323.2" y="13.3">QTY.</text>
<text x="363.6" y="13.3">DESCRIPTION</text>
<text x="299.8" y="18.7">21040</text>
<text x="326.6" y="18.7">1</text>
<text x="339.8" y="18.7">WF 8 @ 31#/FT x 107</text>
<text x="60.6" y="24.4">21212</text>
<text x="132.2" y="24.4">21212</text>
<text x="299.8" y="24.1">21005</text>
<text x="299.8" y="29.5">21212</text>
<text x="326.6" y="24.1">1</text>
<text x="326.6" y="29.5">3</text>
<text x="339.8" y="24.1">SEE &quot;PLT-2&quot; DWG</text>
<text x="339.8" y="29.5">SEE &quot;PLT-2&quot; DWG</text>
<text x="299.8" y="34.8">21042</text>
<text x="326.6" y="34.8">1</text>
<text x="339.8" y="34.8">ANGL, 4 x 4 x0.313 x 10</text>
<text x="77" y="43.9">21212</text>
<text x="356.2" y="50.1">7</text>
<text x="349.9" y="56.7">20.22°</text>
<text x="377.6" y="58.2">20°</text>
<text x="71.7" y="63">2.625</text>
<text x="122" y="62.9">2.625</text>
<text x="164.1" y="64.7">2.625</text>
<text x="212.6" y="64.7">2.625</text>
<text x="346.5" y="64.1">3.875</text>
<text x="314.6" y="68.9">R.438 SLOT</text>
<text x="75.7" y="77.7">9</text>
<text x="126" y="77.7">9</text>
<text x="162.8" y="80.8">12 TYP</text>
<text x="211.3" y="80.8">12 TYP</text>
<text x="332.2" y="83.1">4.5</text>
<text x="389.8" y="78.1">1.75</text>
<text x="160.7" y="85.8">(2) PLCS.</text>
<text x="209.2" y="85.8">(2) PLCS.</text>
<text x="325.5" y="87.7">7</text>
<text x="376.1" y="84.9">R2.531</text>
<text x="62" y="95.4">2X</text>
<text x="72.7" y="95.4">.875</text>
<text x="389.8" y="90.9">5.25</text>
<text x="126" y="96.8">6</text>
<text x="77.2" y="105.1">1.25</text>
<text x="154.9" y="105.6">3X</text>
<text x="165.6" y="105.6">.875</text>
<text x="210.7" y="105.6">3X</text>
<text x="221.4" y="105.6">.875</text>
<text x="328.5" y="106.4">.813</text>
<text x="349" y="109.9">3</text>
<text x="65.8" y="118.8">4X</text>
<text x="76.5" y="118.8">.875</text>
<text x="126" y="115.8">9</text>
<text x="350.8" y="117.8">4</text>
<text x="363.5" y="117.8">3</text>
<text x="231.8" y="127.7">21042</text>
<text x="121" y="134.9">1.25</text>
<text x="166" y="137.3">1.25</text>
<text x="210.8" y="137.3">1.25</text>
<text x="120.3" y="140.8">5.5</text>
<text x="170.3" y="143.8">5.5</text>
<text x="326.4" y="139.5">1</text>
<text x="357" y="139.5">8</text>
<text x="387.3" y="139.5">1</text>
<text x="23.6" y="148.3">107.625</text>
<text x="316.8" y="146.3">1</text>
<text x="390.5" y="146.3">(2)</text>
<text x="402" y="146.3">1.125</text>
<text x="69.5" y="160.9">21040</text>
<text x="121.2" y="162.5">2</text>
<text x="392.6" y="163.5">5</text>
<text x="322.6" y="174.1">8</text>
<text x="401.9" y="174.1">10</text>
<text x="70.3" y="184">21212</text>
<text x="392.6" y="184.7">5</text>
<text x="129" y="188.8">3 TYP</text>
<text x="234.2" y="194.8">NOTES:</text>
<text x="41.8" y="202.2">50</text>
<text x="234.2" y="199">1.</text>
<text x="234.2" y="203.2">2.</text>
<text x="244.2" y="199">SEAL WELD.</text>
<text x="244.2" y="203.2">STRUCTURE TO BE WELDED BY</text>
<text x="316.8" y="201.9">1</text>
<text x="390" y="200.3">21005</text>
<text x="53.9" y="204.4">21212</text>
<text x="139.7" y="205.7">21212</text>
<text x="244.2" y="207.5">AWS QUALIFIED WELDERS USING</text>
<text x="321.1" y="206.5">2.25</text>
<text x="355.2" y="206.5">5.5</text>
<text x="386.9" y="206.5">2.25</text>
<text x="234.2" y="215.9">3.</text>
<text x="244.2" y="211.7">AWS WELD PROCEDURES.</text>
<text x="244.2" y="215.9">HOT DIP GALVANIZE.</text>
<text x="355.8" y="213.3">10</text>
<text x="344.8" y="219.1">SECTION A-A</text>
<text x="55" y="223.1">9</text>
<text x="52.9" y="228.1">TYP</text>
<text x="137.3" y="228.2">.125 WELD</text>
<text x="137.3" y="233.2">GAP</text>
<text x="71.8" y="242.6">21005</text>
<text x="127.9" y="244.2">.5</text>
<text x="345.1" y="245.2">COLUMN LEFT CENTER</text>
<text x="409.9" y="268.1">0</text>
</g>
<g font-size="3.9">
<text x="64" y="189.9">ON CTR. N.S.</text>
<text x="52.4" y="210.1">ON F.S. FLG.</text>
<text x="134.8" y="211">ON F.S. FLG.</text>
</g>
<g font-size="3.5">
<text x="334.8" y="129.3">(LARGE MOUNTING BRACKET)</text>
<text x="92.4" y="253.6">(MK. LEFT CTR.)</text>
<text x="19.9" y="268.1">REV.</text>
<text x="90.6" y="268.1">REV. DESCRIPTION</text>
<text x="182" y="268.1">REV. BY</text>
<text x="200.5" y="268.1">DATE</text>
<text x="215.7" y="268.1">APPROVED</text>
</g>
<g font-size="3.4">
<text x="356.6" y="263.2">DWG:</text>
<text x="408" y="263.1">REV</text>
</g>
<g font-size="3.2">
<text x="99.3" y="231.4" transform="rotate(-90 99.3 231.4)">MK. INSIDE</text>
<text x="282.3" y="249.3">MODEL 168-3Z</text>
<text x="326.4" y="254">MO</text>
<text x="365.6" y="253.9">DB</text>
<text x="326.5" y="258.9">031512</text>
<text x="328" y="263.4">1:10</text>
<text x="365.6" y="258.9">033012</text>
<text x="288.7" y="268.2">SOLAR</text>
<text x="326.4" y="268.3">110263</text>
</g>
<g font-size="2.5">
<text x="258.2" y="225.2">PROPRIETARY AND CONFIDENTIAL</text>
<text x="238.8" y="230.8">THIS DRAWING AND THE INFORMATION CONTAINED ON IT IS THE</text>
<text x="241.8" y="233.3">EXCLUSIVE PROPERTY OF AIR-X-CHANGERS. INFORMATION</text>
<text x="242.9" y="235.7">CONTAINED ON IT SHALL NOT BE COPIED, REPRODUCED,</text>
<text x="248.7" y="238.2">TRANSMITTED ELECTRONICALLY, PROVIDED OR</text>
<text x="239.1" y="240.7">COMMUNICATED TO A THIRD PARTY W/OUT THE PRIOR WRITTEN</text>
<text x="257" y="243.1">CONSENT OF AIR-X-CHANGERS.</text>
</g>
<g font-size="2.2">
<text x="318.6" y="253.9">BY</text>
<text x="356.7" y="253.9">CHKD</text>
<text x="318.5" y="258.8">DATE</text>
<text x="318.5" y="263.4">SCALE</text>
<text x="356.5" y="258.9">DATE</text>
<text x="318.5" y="268.1">JOB</text>
</g>
<g font-size="2">
<text x="241.4" y="249.8">DINMENSIONS ARE IN INCHES</text>
<text x="240.5" y="257.4">FABRICATION</text>
<text x="241.1" y="254.9">UNLESS OTHERWISE SPECIFIED:</text>
<text x="248.9" y="252.3">TOLERANCES</text>
<text x="260.6" y="257.4">MACHINE</text>
<text x="239" y="262.4">.XX</text>
<text x="239" y="259.9">.X</text>
<text x="243.5" y="259.9">=</text>
<text x="243.6" y="262.4">=</text>
<text x="247.3" y="259.9">.25</text>
<text x="247.4" y="262.4">.125</text>
<text x="257.9" y="259.9">.X</text>
<text x="257.9" y="262.4">.XX</text>
<text x="263.6" y="259.9">=</text>
<text x="263.7" y="262.4">=</text>
<text x="267.4" y="259.9">.030</text>
<text x="267.5" y="262.4">.015</text>
<text x="238.8" y="265">.XXX =</text>
<text x="247.3" y="265">.060</text>
<text x="257.9" y="265">.XXX</text>
<text x="258.8" y="267.5">.XXXX =</text>
<text x="263.8" y="265">=</text>
<text x="267.6" y="265">.005</text>
<text x="268.6" y="267.5">3º</text>
</g>
</svg>
